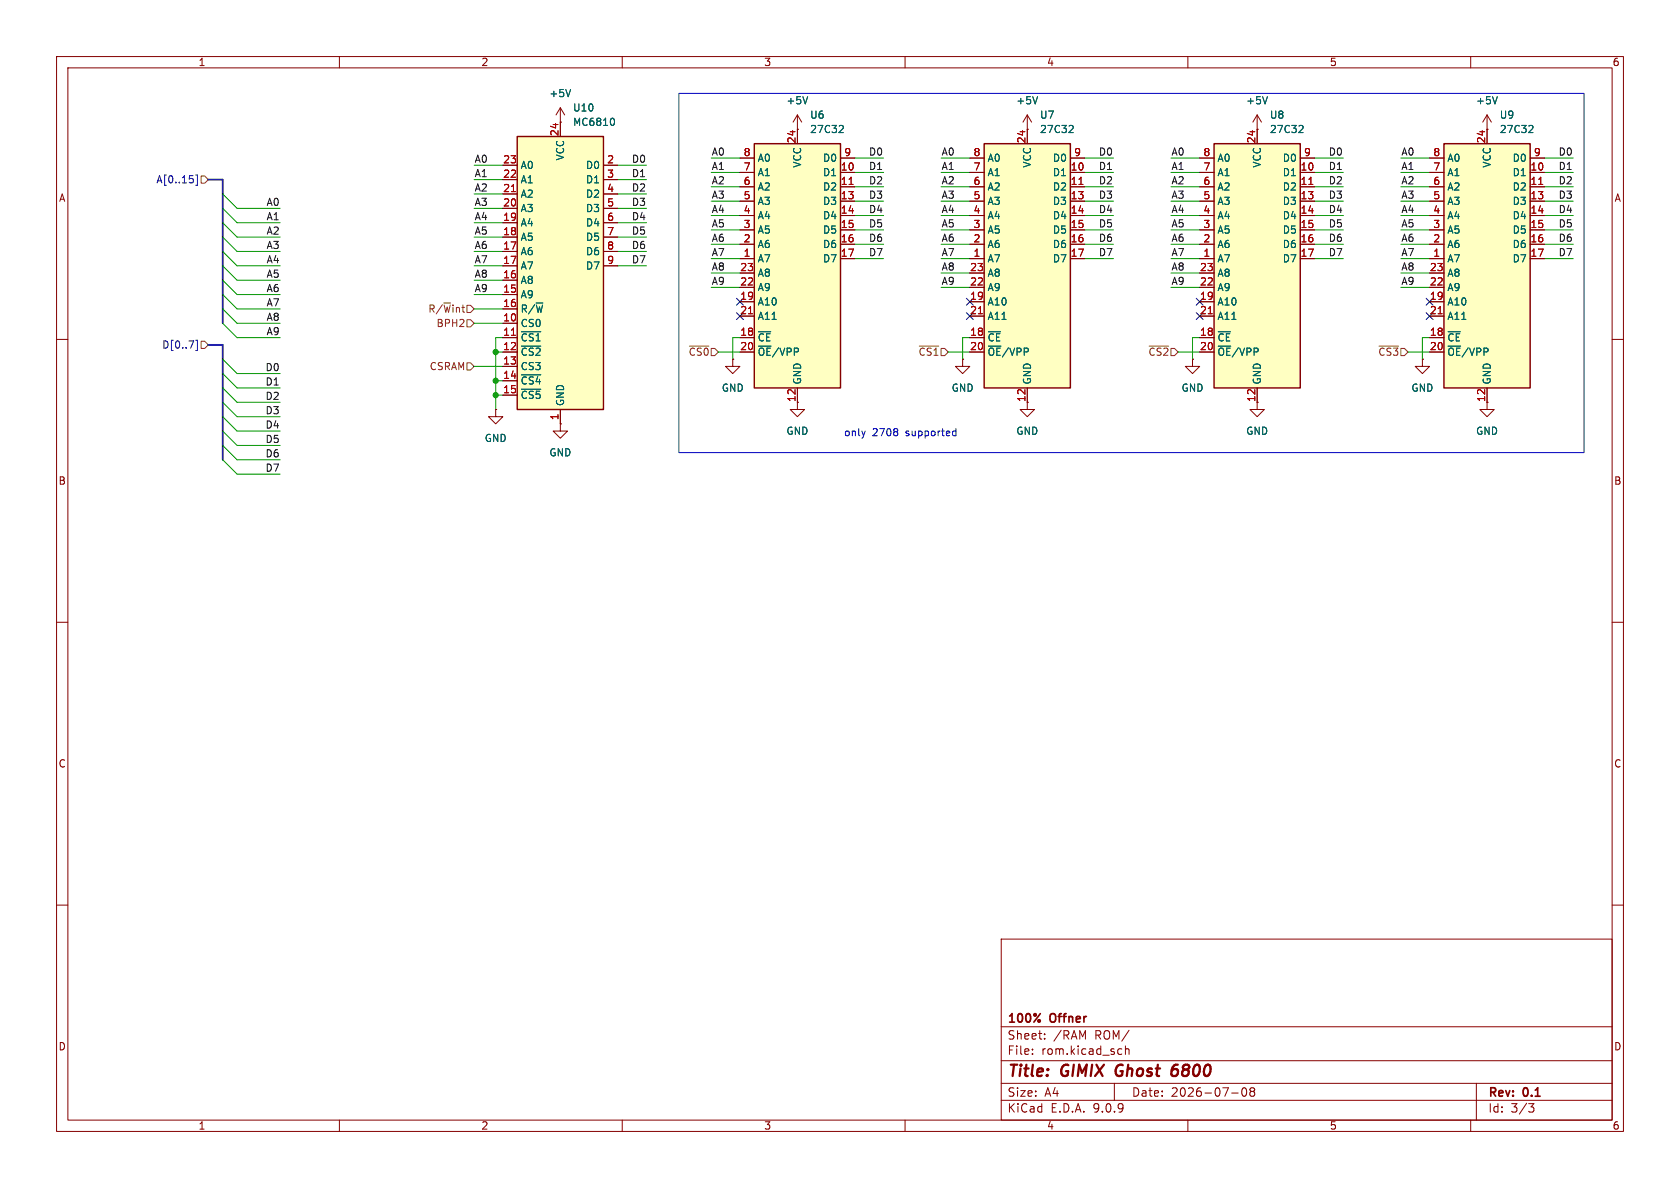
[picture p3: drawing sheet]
<svg xmlns="http://www.w3.org/2000/svg" width="297mm" height="210mm" viewBox="0 0 297 210" stroke-linecap="round" stroke-linejoin="round" font-family="sans-serif">
<g fill="none" stroke="#840000" stroke-width=".18">
<path d="M10 10h277v190h-277zM12 12h273v186h-273zM60 10v2M110 10v2M160 10v2M210 10v2M260 10v2M10 60h2M87.6 72.4v1.3h1.3l-1.3 1.2-1.2-1.2h1.2M87.6 72.4h.1M99.1 74.9v1.3h1.2l-1.2 1.3-1.3-1.3h1.3M99.1 74.9h.1"/>
<path d="M141 71.1v1.3h1.2l-1.2 1.3-1.3-1.3h1.3M251.5 63.5v1.3h1.2l-1.2 1.2-1.3-1.2h1.3M251.5 63.5h.1M285 60h2M10 110h2M285 110h2M10 160h2M177 166h108v32h-108zM285 160h2M60 198v2M110 198v2M160 198v2"/>
<path d="M177 194.5h108M177 191.5h108M177 187.5h108M177 181.5h108M182.5 186.3v.1M182.5 185.5v.1M184.7 183.6v.1M184.7 182.8v.1M197 191.5v3M197.9 185.4l.4 .1M198.3 186.3l-.4 .1M199 185.5l.2-.1 .3 .1 .1 .9"/>
<path d="M199 184.9v1.5M210 198v2M217.7 193.2h1.2M219.7 192.4l.2-.1a.81 .81 0 0 1 .6 .6 .81 .81 0 0 1-.3 .8l-.2 .1a.81 .81 0 0 1-.3-1.4zM221.2 192.9l-.2-.2 .2-.4 .5 .1 .1 .2-.3 .3M221.2 192.9l-.2 .3v.5l.2 .1 .5-.1 .1-.2-.1-.4-.2-.2M221.2 192.9h.3M260 198v2M261 191.5v6.5M270.2 195.1h1l-.5 .6 .4 .1 .1 .5-.3 .3h-.4"/>
</g>
<path d="M197.5 188.5a1.27 1.27 0 0 0 0 1.6M207.3 189.1l.3-.1 .5 .1M208.1 190a.66 .66 0 0 1-.9 .1M208.2 188.2a.81 .81 0 0 0-.9 .5" fill="none" stroke="#840000" stroke-width=".4"/>
<path d="M133.3 25.4h15.3v43.2h-15.3z" fill="#ffffc2"/>
<path d="M133.3 25.4h15.3v43.2h-15.3z" fill="none" stroke="#840000" stroke-width=".25"/>
<g fill="none" stroke="#840000" stroke-width=".18">
<path d="M130.8 27.9h2.5M130.8 30.5h2.5M130.8 33h2.5M130.8 35.6h2.5M130.8 38.1h2.5M141 22.9v2.5M148.6 27.9h2.5M148.6 30.5h2.5M148.6 33h2.5M148.6 35.6h2.5M148.6 38.1h2.5M130.8 40.6h2.5"/>
<path d="M130.8 43.2h2.5M130.8 45.7h2.5M130.8 48.3h2.5M130.8 50.8h2.5M130.8 53.3h2.5M130.8 55.9h2.5M130.8 59.7h2.5M148.6 40.6h2.5M148.6 43.2h2.5M148.6 45.7h2.5M129.5 63.5v1.3h1.3l-1.3 1.2-1.2-1.2h1.2M129.5 63.5h.1"/>
<path d="M130.8 62.2h2.5M141 68.6v2.5"/>
</g>
<path d="M150.1 32.6h.7M132.3 55.5h.7" fill="none" stroke="#a90000" stroke-width=".18"/>
<path d="M148.8 22.2l.3 .2-.1 .3-.7 .7h.8" fill="none" stroke="#006464" stroke-width=".18"/>
<path d="M91.4 24.1h15.3v48.3h-15.3z" fill="#ffffc2"/>
<path d="M91.4 24.1h15.3v48.3h-15.3z" fill="none" stroke="#840000" stroke-width=".25"/>
<g fill="none" stroke="#840000" stroke-width=".18">
<path d="M88.9 29.2h2.5M88.9 31.8h2.5M88.9 34.3h2.5M88.9 36.8h2.5M88.9 39.4h2.5M99.1 21.6v2.5M106.7 29.2h2.5M106.7 31.8h2.5M106.7 34.3h2.5M106.7 36.8h2.5M106.7 39.4h2.5M181.6 22.9h.1"/>
<path d="M181.6 20.3l-.8 1.3M181.6 20.3l.8 1.3M181.6 20.3v2.6M222.2 22.9h.1M222.2 20.3l-.7 1.3M222.2 20.3l.8 1.3M222.2 20.3v2.6M88.9 41.9h2.5M88.9 44.5h2.5M88.9 47h2.5M88.9 49.5h2.5M88.9 52.1h2.5"/>
<path d="M88.9 54.6h2.5M88.9 57.2h2.5M88.9 59.7h2.5M106.7 41.9h2.5M106.7 44.5h2.5M106.7 47h2.5M88.9 62.2h2.5M88.9 64.8h2.5M88.9 67.3h2.5M88.9 69.9h2.5M99.1 72.4v2.5M170.2 63.5v1.3h1.2l-1.2 1.2-1.3-1.2h1.3"/>
<path d="M170.2 63.5h.1M262.9 71.1v1.3h1.3l-1.3 1.3-1.3-1.3h1.3"/>
</g>
<path d="M90.4 33.9h.7M90.4 59.3h.7" fill="none" stroke="#a90000" stroke-width=".18"/>
<path d="M183.4 17.1l-.4 1.3M224.1 17.1l-.5 1.3M108.3 20.9a.79 .79 0 0 1 0 1.3M92.2 58.6h3.4M92.2 61.2h3.4M92.2 66.3h3.4M92.2 68.8h3.4" fill="none" stroke="#006464" stroke-width=".18"/>
<path d="M255.3 25.4h15.2v43.2h-15.2z" fill="#ffffc2"/>
<path d="M255.3 25.4h15.2v43.2h-15.2z" fill="none" stroke="#840000" stroke-width=".25"/>
<g fill="none" stroke="#840000" stroke-width=".18">
<path d="M99.1 19.1l-.8 1.2M99.1 19.1l.7 1.2M99.1 19.1v2.5M99.1 21.6h.1M252.7 27.9h2.6M252.7 30.5h2.6M252.7 33h2.6M252.7 35.6h2.6M252.7 38.1h2.6M262.9 22.9v2.5M270.5 27.9h2.5M270.5 30.5h2.5"/>
<path d="M270.5 33h2.5M270.5 35.6h2.5M270.5 38.1h2.5M252.7 40.6h2.6M252.7 43.2h2.6M252.7 45.7h2.6M252.7 48.3h2.6M252.7 50.8h2.6M252.7 53.3h2.6M252.7 55.9h2.6M252.7 59.7h2.6M270.5 40.6h2.5"/>
<path d="M270.5 43.2h2.5M270.5 45.7h2.5M210.8 63.5v1.3h1.3l-1.3 1.2-1.3-1.2h1.3M210.8 63.5h.1M252.7 62.2h2.6M262.9 68.6v2.5"/>
</g>
<path d="M272 32.6h.7M254.2 55.5h.8" fill="none" stroke="#a90000" stroke-width=".18"/>
<path d="M100.9 15.8l-.4 1.3M270.8 22.2l.2 .2v.3l-.8 .7h.8" fill="none" stroke="#006464" stroke-width=".18"/>
<path d="M214.6 25.4h15.3v43.2h-15.3z" fill="#ffffc2"/>
<path d="M214.6 25.4h15.3v43.2h-15.3z" fill="none" stroke="#840000" stroke-width=".25"/>
<g fill="none" stroke="#840000" stroke-width=".18">
<path d="M141 22.9h.1M141 20.3l-.8 1.3M141 20.3l.7 1.3M141 20.3v2.6M212.1 27.9h2.5M212.1 30.5h2.5M212.1 33h2.5M212.1 35.6h2.5M212.1 38.1h2.5M222.2 22.9v2.5M229.9 27.9h2.5M229.9 30.5h2.5"/>
<path d="M229.9 33h2.5M229.9 35.6h2.5M229.9 38.1h2.5M262.9 22.9h.1M262.9 20.3l-.8 1.3M262.9 20.3l.8 1.3M262.9 20.3v2.6M212.1 40.6h2.5M212.1 43.2h2.5M212.1 45.7h2.5M212.1 48.3h2.5M212.1 50.8h2.5"/>
<path d="M212.1 53.3h2.5M212.1 55.9h2.5M212.1 59.7h2.5M229.9 40.6h2.5M229.9 43.2h2.5M229.9 45.7h2.5M181.6 71.1v1.3h1.3l-1.3 1.3-1.3-1.3h1.3M212.1 62.2h2.5M222.2 68.6v3.8h1.3l-1.3 1.3-1.2-1.3h1.2"/>
</g>
<path d="M231.4 32.6h.7M213.6 55.5h.7" fill="none" stroke="#a90000" stroke-width=".18"/>
<path d="M142.8 17.1l-.4 1.3M264.7 17.1l-.4 1.3M230.1 22.2l.3 .2-.1 .3-.7 .7h.8" fill="none" stroke="#006464" stroke-width=".18"/>
<path d="M174 25.4h15.2v43.2h-15.2z" fill="#ffffc2"/>
<path d="M174 25.4h15.2v43.2h-15.2z" fill="none" stroke="#840000" stroke-width=".25"/>
<g fill="none" stroke="#840000" stroke-width=".18">
<path d="M88.9 29.2h2.5M88.9 31.8h2.5M88.9 34.3h2.5M88.9 36.8h2.5M88.9 39.4h2.5M99.1 21.6h.1M99.1 21.6v2.5M106.7 29.2h2.5M106.7 31.8h2.5M106.7 34.3h2.5M106.7 36.8h2.5M106.7 39.4h2.5"/>
<path d="M130.8 27.9h2.5M130.8 30.5h2.5M130.8 33h2.5M130.8 35.6h2.5M130.8 38.1h2.5M141 22.9h.1M141 22.9v2.5M148.6 27.9h2.5M148.6 30.5h2.5M148.6 33h2.5M148.6 35.6h2.5M148.6 38.1h2.5"/>
<path d="M171.4 27.9h2.6M171.4 30.5h2.6M171.4 33h2.6M171.4 35.6h2.6M171.4 38.1h2.6M181.6 22.9h.1M181.6 22.9v2.5M189.2 27.9h2.6M189.2 30.5h2.6M189.2 33h2.6M189.2 35.6h2.6M189.2 38.1h2.6"/>
<path d="M212.1 27.9h2.5M212.1 30.5h2.5M212.1 33h2.5M212.1 35.6h2.5M212.1 38.1h2.5M222.2 22.9h.1M222.2 22.9v2.5M229.9 27.9h2.5M229.9 30.5h2.5M229.9 33h2.5M229.9 35.6h2.5M229.9 38.1h2.5"/>
<path d="M252.7 27.9h2.6M252.7 30.5h2.6M252.7 33h2.6M252.7 35.6h2.6M252.7 38.1h2.6M262.9 22.9h.1M262.9 22.9v2.5M270.5 27.9h2.5M270.5 30.5h2.5M270.5 33h2.5M270.5 35.6h2.5M270.5 38.1h2.5"/>
<path d="M88.9 59.7h2.5M88.9 41.9h2.5M88.9 44.5h2.5M88.9 47h2.5M88.9 49.5h2.5M88.9 52.1h2.5M88.9 54.6h2.5M88.9 57.2h2.5M106.7 41.9h2.5M106.7 44.5h2.5M106.7 47h2.5M130.8 40.6h2.5"/>
<path d="M130.8 43.2h2.5M130.8 45.7h2.5M130.8 48.3h2.5M130.8 50.8h2.5M130.8 53.3h2.5M130.8 55.9h2.5M130.8 59.7h2.5M148.6 40.6h2.5M148.6 43.2h2.5M148.6 45.7h2.5M171.4 40.6h2.6M171.4 43.2h2.6"/>
<path d="M171.4 45.7h2.6M171.4 48.3h2.6M171.4 50.8h2.6M171.4 53.3h2.6M171.4 55.9h2.6M171.4 59.7h2.6M189.2 40.6h2.6M189.2 43.2h2.6M189.2 45.7h2.6M212.1 40.6h2.5M212.1 43.2h2.5M212.1 45.7h2.5"/>
<path d="M212.1 48.3h2.5M212.1 50.8h2.5M212.1 53.3h2.5M212.1 55.9h2.5M212.1 59.7h2.5M229.9 40.6h2.5M229.9 43.2h2.5M229.9 45.7h2.5M252.7 40.6h2.6M252.7 43.2h2.6M252.7 45.7h2.6M252.7 48.3h2.6"/>
<path d="M252.7 50.8h2.6M252.7 53.3h2.6M252.7 55.9h2.6M252.7 59.7h2.6M270.5 40.6h2.5M270.5 43.2h2.5M270.5 45.7h2.5M87.6 72.4h.1M88.9 62.2h2.5M88.9 64.8h2.5M88.9 67.3h2.5M88.9 69.9h2.5"/>
<path d="M99.1 74.9h.1M99.1 72.4v2.5M129.5 63.5h.1M130.8 62.2h2.5M141 68.6v2.5M170.2 63.5h.1M171.4 62.2h2.6M181.6 68.6v2.5M210.8 63.5h.1M212.1 62.2h2.5M222.2 68.6v2.5M251.5 63.5h.1"/>
<path d="M252.7 62.2h2.6M262.9 68.6v2.5"/>
</g>
<path d="M90.4 33.9h.7M150.1 32.6h.7M190.7 32.6h.8M231.4 32.6h.7M272 32.6h.7M90.4 59.3h.7M132.3 55.5h.7M173 55.5h.7M213.6 55.5h.7M254.2 55.5h.8" fill="none" stroke="#a90000" stroke-width=".18"/>
<g fill="none" stroke="#006464" stroke-width=".18">
<path d="M100.9 15.8l-.4 1.3M142.8 17.1l-.4 1.3M183.4 17.1l-.4 1.3M224.1 17.1l-.5 1.3M264.7 17.1l-.4 1.3M108.3 20.9a.79 .79 0 0 1 0 1.3M148.8 22.2l.3 .2-.1 .3-.7 .7h.8M189.5 22.2l.2 .2v.3l-.8 .7h.8M230.1 22.2l.3 .2-.1 .3-.7 .7h.8M270.8 22.2l.2 .2v.3l-.8 .7h.8M92.2 58.6h3.4M92.2 61.2h3.4"/>
<path d="M92.2 66.3h3.4M92.2 68.8h3.4"/>
</g>
<path d="M35.6 31.1h.6l.6 .7-.6 .6h-.6zM82.5 56.5h.7l.6 .7-.6 .6h-.7zM82.5 54h.7l.6 .6-.6 .6h-.7zM35.6 60.3h.6l.6 .7-.6 .6h-.6zM82.5 64.1h.7l.6 .7-.6 .6h-.7zM121.9 61.2h3.4M162.5 61.2h3.5M203.2 61.2h3.4M243.8 61.2h3.4" fill="none" stroke="#725600" stroke-width=".18"/>
<g fill="none" stroke="#000084" stroke-width=".18">
<path d="M34.1 31.7v.5M34.6 30.9h.3v1.9h-.3M130.2 52.7l1.2 1.2M130.2 55.3l1.2 1.2M131.4 52.7l-1.2 1.2M131.4 55.3l-1.2 1.2M170.8 52.7l1.3 1.2M170.8 55.3l1.3 1.2M172.1 52.7l-1.3 1.2M172.1 55.3l-1.3 1.2M211.5 55.3l1.2 1.2M211.5 52.7l1.2 1.2"/>
<path d="M212.7 55.3l-1.2 1.2M212.7 52.7l-1.2 1.2M252.1 55.3l1.2 1.2M252.1 52.7l1.2 1.2M253.3 55.3l-1.2 1.2M253.3 52.7l-1.2 1.2M34.6 60.1h.3v1.9h-.3"/>
</g>
<path d="M36.8 31.8h2.6v25.4M36.8 61h2.6v20.3" fill="none" stroke="#000084" stroke-width=".3"/>
<g fill="none" stroke="#009600" stroke-width=".18">
<path d="M39.4 34.3l2.5 2.5h7.6M39.4 36.8l2.5 2.6h7.6M39.4 39.4l2.5 2.5h7.6M83.8 36.8h5.1M83.8 39.4h5.1M83.8 31.8h5.1M83.8 34.3h5.1M83.8 29.2h5.1M109.2 36.8h5.1M109.2 39.4h5.1M109.2 31.8h5.1M109.2 34.3h5.1"/>
<path d="M109.2 29.2h5.1M125.7 38.1h5.1M125.7 35.6h5.1M125.7 30.5h5.1M125.7 27.9h5.1M125.7 33h5.1M151.1 38.1h5.1M151.1 35.6h5.1M151.1 30.5h5.1M151.1 27.9h5.1M151.1 33h5.1M166.4 38.1h5"/>
<path d="M166.4 35.6h5M166.4 30.5h5M166.4 27.9h5M166.4 33h5M191.8 38.1h5M191.8 35.6h5M191.8 30.5h5M191.8 27.9h5M191.8 33h5M207 38.1h5.1M207 35.6h5.1M207 30.5h5.1"/>
<path d="M207 27.9h5.1M207 33h5.1M232.4 38.1h5.1M232.4 35.6h5.1M232.4 30.5h5.1M232.4 27.9h5.1M232.4 33h5.1M247.6 38.1h5.1M247.6 35.6h5.1M247.6 30.5h5.1M247.6 27.9h5.1M247.6 33h5.1"/>
<path d="M273 38.1h5.1M273 35.6h5.1M273 30.5h5.1M273 27.9h5.1M273 33h5.1M39.4 49.5l2.5 2.6h7.6M39.4 44.5l2.5 2.5h7.6M39.4 47l2.5 2.5h7.6M39.4 57.2l2.5 2.5h7.6M39.4 52.1l2.5 2.5h7.6M39.4 41.9l2.5 2.6h7.6M39.4 54.6l2.5 2.6h7.6"/>
<path d="M83.8 52.1h5.1M83.8 47h5.1M83.8 49.5h5.1M83.8 54.6h5.1M83.8 41.9h5.1M83.8 44.5h5.1M83.8 57.2h5.1M88.9 59.7h-1.3v12.7M109.2 47h5.1M109.2 41.9h5.1M109.2 44.5h5.1M125.7 40.6h5.1"/>
<path d="M125.7 45.7h5.1M125.7 43.2h5.1M125.7 48.3h5.1M125.7 50.8h5.1M130.8 59.7h-1.3v3.8M151.1 40.6h5.1M151.1 45.7h5.1M151.1 43.2h5.1M166.4 40.6h5M166.4 45.7h5M166.4 43.2h5M166.4 48.3h5"/>
<path d="M166.4 50.8h5M171.4 59.7h-1.2v3.8M191.8 40.6h5M191.8 45.7h5M191.8 43.2h5M207 40.6h5.1M207 45.7h5.1M207 43.2h5.1M207 48.3h5.1M207 50.8h5.1M212.1 59.7h-1.3v3.8M232.4 40.6h5.1"/>
<path d="M232.4 45.7h5.1M232.4 43.2h5.1M247.6 40.6h5.1M247.6 45.7h5.1M247.6 43.2h5.1M247.6 48.3h5.1M247.6 50.8h5.1M252.7 59.7h-1.2v3.8M273 40.6h5.1M273 45.7h5.1M273 43.2h5.1M39.4 73.7l2.5 2.5h7.6"/>
<path d="M39.4 76.2l2.5 2.5h7.6M39.4 78.7l2.5 2.6h7.6M39.4 71.1l2.5 2.6h7.6M39.4 68.6l2.5 2.5h7.6M39.4 63.5l2.5 2.5h7.6M39.4 66l2.5 2.6h7.6M83.8 64.8h5.1M87.6 62.2h1.3M87.6 69.9h1.3M87.6 67.3h1.3M127 62.2h3.8M167.6 62.2h3.8"/>
<path d="M208.3 62.2h3.8M248.9 62.2h3.8M39.4 81.3l2.5 2.5h7.6"/>
</g>
<path d="M120 16.5h160v63.5h-160zM153 76.2l-.3 .8M158.7 75.9v.3M158.7 76.4v.5M168.5 77h.5M168.5 76.3h.5M169 75.8v1.2" fill="none" stroke="#0000c2" stroke-width=".18"/>
<g fill="#009600" stroke="#009600" stroke-width=".18">
<circle cx="87.6" cy="67.3" r=".46"/>
<circle cx="87.6" cy="69.9" r=".46"/>
<circle cx="87.6" cy="62.2" r=".46"/>
</g>
<g font-size="2.8" fill="#840000">
<text x="178" y="190.9">Title:</text>
<text x="187.7" y="190.9">GIMIX</text>
<text x="198.1" y="190.9">Ghost</text>
<text x="208.8" y="190.9">6800</text>
</g>
<g font-size="2.1" fill="#840000">
<text x="178" y="184">Sheet:</text>
<text x="178" y="181.2">100%</text>
<text x="185.7" y="181.2">Offner</text>
<text x="186.2" y="184">/RAM</text>
<text x="193.6" y="184">ROM/</text>
<text x="178" y="186.7">File:</text>
<text x="184.1" y="186.7">rom.kicad_sch</text>
<text x="178" y="196.9">KiCad</text>
<text x="178" y="194.1">Size:</text>
<text x="184.7" y="194.1">A4</text>
<text x="185.7" y="196.9">E.D.A.</text>
<text x="193.3" y="196.9">9.0.9</text>
<text x="200" y="194.1">Date:</text>
<text x="207" y="194.1">2026-07-08</text>
<text x="263" y="194.3">Rev:</text>
<text x="263" y="196.9">Id:</text>
<text x="267.1" y="196.9">3/3</text>
<text x="269.4" y="194.3">0.1</text>
</g>
<g font-size="1.8" fill="#840000">
<text x="35" y="11.9">1</text>
<text x="85" y="11.9">2</text>
<text x="135" y="11.9">3</text>
<text x="185" y="11.9">4</text>
<text x="235" y="11.9">5</text>
<text x="285" y="11.9">6</text>
<text x="10.3" y="35.9">A</text>
<text x="285.3" y="35.9">A</text>
<text x="140.7" y="71.2" transform="rotate(-90 140.7 71.2)">12</text>
<text x="222" y="71.2" transform="rotate(-90 222 71.2)">12</text>
<text x="10.3" y="85.9">B</text>
<text x="285.3" y="85.9">B</text>
<text x="10.3" y="135.9">C</text>
<text x="285.3" y="135.9">C</text>
<text x="10.3" y="185.9">D</text>
<text x="285.3" y="185.9">D</text>
<text x="35" y="199.9">1</text>
<text x="85" y="199.9">2</text>
<text x="135" y="199.9">3</text>
<text x="185" y="199.9">4</text>
<text x="235" y="199.9">5</text>
<text x="285" y="199.9">6</text>
</g>
<g font-size="1.8" fill="#006464">
<text x="97" y="17.4">+5V</text>
<text x="101.2" y="19.9">U10</text>
<text x="101.2" y="22.5">MC6810</text>
<text x="138.9" y="18.6">+5V</text>
<text x="143.1" y="21.2">U6</text>
<text x="143.1" y="23.7">27C32</text>
<text x="179.6" y="18.6">+5V</text>
<text x="183.8" y="21.2">U7</text>
<text x="183.8" y="23.7">27C32</text>
<text x="220.2" y="18.6">+5V</text>
<text x="224.4" y="21.2">U8</text>
<text x="224.4" y="23.7">27C32</text>
<text x="260.9" y="18.6">+5V</text>
<text x="265" y="21.2">U9</text>
<text x="265" y="23.7">27C32</text>
<text x="99.9" y="28.5" transform="rotate(-90 99.9 28.5)">VCC</text>
<text x="133.9" y="28.8">A0</text>
<text x="141.8" y="29.7" transform="rotate(-90 141.8 29.7)">VCC</text>
<text x="145.4" y="28.8">D0</text>
<text x="174.5" y="28.8">A0</text>
<text x="182.5" y="29.7" transform="rotate(-90 182.5 29.7)">VCC</text>
<text x="186" y="28.8">D0</text>
<text x="215.1" y="28.8">A0</text>
<text x="223.1" y="29.7" transform="rotate(-90 223.1 29.7)">VCC</text>
<text x="226.7" y="28.8">D0</text>
<text x="255.8" y="28.8">A0</text>
<text x="263.8" y="29.7" transform="rotate(-90 263.8 29.7)">VCC</text>
<text x="267.3" y="28.8">D0</text>
<text x="91.9" y="30.1">A0</text>
<text x="91.9" y="32.6">A1</text>
<text x="91.9" y="35.2">A2</text>
<text x="103.5" y="30.1">D0</text>
<text x="103.5" y="32.6">D1</text>
<text x="103.5" y="35.2">D2</text>
<text x="133.9" y="31.3">A1</text>
<text x="133.9" y="33.9">A2</text>
<text x="145.4" y="31.3">D1</text>
<text x="145.4" y="33.9">D2</text>
<text x="174.5" y="31.3">A1</text>
<text x="174.5" y="33.9">A2</text>
<text x="186" y="31.3">D1</text>
<text x="186" y="33.9">D2</text>
<text x="215.1" y="31.3">A1</text>
<text x="215.1" y="33.9">A2</text>
<text x="226.7" y="31.3">D1</text>
<text x="226.7" y="33.9">D2</text>
<text x="255.8" y="31.3">A1</text>
<text x="255.8" y="33.9">A2</text>
<text x="267.3" y="31.3">D1</text>
<text x="267.3" y="33.9">D2</text>
<text x="91.9" y="37.7">A3</text>
<text x="91.9" y="40.2">A4</text>
<text x="103.5" y="37.7">D3</text>
<text x="103.5" y="40.2">D4</text>
<text x="133.9" y="36.4">A3</text>
<text x="133.9" y="39">A4</text>
<text x="133.9" y="41.5">A5</text>
<text x="145.4" y="36.4">D3</text>
<text x="145.4" y="39">D4</text>
<text x="145.4" y="41.5">D5</text>
<text x="174.5" y="36.4">A3</text>
<text x="174.5" y="39">A4</text>
<text x="174.5" y="41.5">A5</text>
<text x="186" y="36.4">D3</text>
<text x="186" y="39">D4</text>
<text x="186" y="41.5">D5</text>
<text x="215.1" y="36.4">A3</text>
<text x="215.1" y="39">A4</text>
<text x="215.1" y="41.5">A5</text>
<text x="226.7" y="36.4">D3</text>
<text x="226.7" y="39">D4</text>
<text x="226.7" y="41.5">D5</text>
<text x="255.8" y="36.4">A3</text>
<text x="255.8" y="39">A4</text>
<text x="255.8" y="41.5">A5</text>
<text x="267.3" y="36.4">D3</text>
<text x="267.3" y="39">D4</text>
<text x="267.3" y="41.5">D5</text>
<text x="91.9" y="42.8">A5</text>
<text x="91.9" y="45.3">A6</text>
<text x="91.9" y="47.9">A7</text>
<text x="103.5" y="42.8">D5</text>
<text x="103.5" y="45.3">D6</text>
<text x="103.5" y="47.9">D7</text>
<text x="133.9" y="44">A6</text>
<text x="133.9" y="46.6">A7</text>
<text x="145.4" y="44">D6</text>
<text x="145.4" y="46.6">D7</text>
<text x="174.5" y="44">A6</text>
<text x="174.5" y="46.6">A7</text>
<text x="186" y="44">D6</text>
<text x="186" y="46.6">D7</text>
<text x="215.1" y="44">A6</text>
<text x="215.1" y="46.6">A7</text>
<text x="226.7" y="44">D6</text>
<text x="226.7" y="46.6">D7</text>
<text x="255.8" y="44">A6</text>
<text x="255.8" y="46.6">A7</text>
<text x="267.3" y="44">D6</text>
<text x="267.3" y="46.6">D7</text>
<text x="91.9" y="50.4">A8</text>
<text x="91.9" y="52.9">A9</text>
<text x="133.9" y="49.1">A8</text>
<text x="133.9" y="51.7">A9</text>
<text x="174.5" y="49.1">A8</text>
<text x="174.5" y="51.7">A9</text>
<text x="215.1" y="49.1">A8</text>
<text x="215.1" y="51.7">A9</text>
<text x="255.8" y="49.1">A8</text>
<text x="255.8" y="51.7">A9</text>
<text x="91.9" y="55.5">R/~{W}</text>
<text x="91.9" y="58">CS0</text>
<text x="133.9" y="54.2">A10</text>
<text x="133.9" y="56.7">A11</text>
<text x="174.5" y="54.2">A10</text>
<text x="174.5" y="56.7">A11</text>
<text x="215.1" y="54.2">A10</text>
<text x="215.1" y="56.7">A11</text>
<text x="255.8" y="54.2">A10</text>
<text x="255.8" y="56.7">A11</text>
<text x="91.9" y="60.6">~{CS1}</text>
<text x="91.9" y="63.1">~{CS2}</text>
<text x="91.9" y="65.6">CS3</text>
<text x="133.9" y="60.6">~{CE}</text>
<text x="133.9" y="63.1">~{OE}/VPP</text>
<text x="174.5" y="60.6">~{CE}</text>
<text x="174.5" y="63.1">~{OE}/VPP</text>
<text x="215.1" y="60.6">~{CE}</text>
<text x="215.1" y="63.1">~{OE}/VPP</text>
<text x="255.8" y="60.6">~{CE}</text>
<text x="255.8" y="63.1">~{OE}/VPP</text>
<text x="91.9" y="68.2">~{CS4}</text>
<text x="91.9" y="70.7">~{CS5}</text>
<text x="99.9" y="71.9" transform="rotate(-90 99.9 71.9)">GND</text>
<text x="127.5" y="69.4">GND</text>
<text x="141.8" y="68.1" transform="rotate(-90 141.8 68.1)">GND</text>
<text x="168.1" y="69.4">GND</text>
<text x="182.5" y="68.1" transform="rotate(-90 182.5 68.1)">GND</text>
<text x="208.8" y="69.4">GND</text>
<text x="223.1" y="68.1" transform="rotate(-90 223.1 68.1)">GND</text>
<text x="249.4" y="69.4">GND</text>
<text x="263.8" y="68.1" transform="rotate(-90 263.8 68.1)">GND</text>
<text x="138.9" y="77.1">GND</text>
<text x="179.6" y="77.1">GND</text>
<text x="220.2" y="77.1">GND</text>
<text x="260.9" y="77.1">GND</text>
<text x="85.6" y="78.3">GND</text>
<text x="97" y="80.9">GND</text>
</g>
<g font-size="1.8" fill="#0f0f0f">
<text x="83.8" y="28.9">A0</text>
<text x="111.6" y="28.9">D0</text>
<text x="125.7" y="27.6">A0</text>
<text x="153.5" y="27.6">D0</text>
<text x="166.4" y="27.6">A0</text>
<text x="194.2" y="27.6">D0</text>
<text x="207" y="27.6">A0</text>
<text x="234.8" y="27.6">D0</text>
<text x="247.6" y="27.6">A0</text>
<text x="275.4" y="27.6">D0</text>
<text x="83.8" y="33.9">A2</text>
<text x="83.8" y="31.4">A1</text>
<text x="111.6" y="31.4">D1</text>
<text x="111.6" y="33.9">D2</text>
<text x="125.7" y="35.2">A3</text>
<text x="125.7" y="32.7">A2</text>
<text x="125.7" y="30.1">A1</text>
<text x="153.5" y="32.7">D2</text>
<text x="153.5" y="30.1">D1</text>
<text x="153.5" y="35.2">D3</text>
<text x="166.4" y="30.1">A1</text>
<text x="166.4" y="32.7">A2</text>
<text x="166.4" y="35.2">A3</text>
<text x="194.2" y="35.2">D3</text>
<text x="194.2" y="32.7">D2</text>
<text x="194.2" y="30.1">D1</text>
<text x="207" y="30.1">A1</text>
<text x="207" y="32.7">A2</text>
<text x="207" y="35.2">A3</text>
<text x="234.8" y="35.2">D3</text>
<text x="234.8" y="32.7">D2</text>
<text x="234.8" y="30.1">D1</text>
<text x="247.6" y="32.7">A2</text>
<text x="247.6" y="30.1">A1</text>
<text x="247.6" y="35.2">A3</text>
<text x="275.4" y="32.7">D2</text>
<text x="275.4" y="30.1">D1</text>
<text x="275.4" y="35.2">D3</text>
<text x="47" y="39">A1</text>
<text x="47" y="36.5">A0</text>
<text x="47" y="41.6">A2</text>
<text x="83.8" y="36.5">A3</text>
<text x="83.8" y="41.6">A5</text>
<text x="83.8" y="39">A4</text>
<text x="111.6" y="39">D4</text>
<text x="111.6" y="41.6">D5</text>
<text x="111.6" y="36.5">D3</text>
<text x="125.7" y="37.8">A4</text>
<text x="125.7" y="40.3">A5</text>
<text x="153.5" y="37.8">D4</text>
<text x="153.5" y="40.3">D5</text>
<text x="166.4" y="40.3">A5</text>
<text x="166.4" y="37.8">A4</text>
<text x="194.2" y="37.8">D4</text>
<text x="194.2" y="40.3">D5</text>
<text x="207" y="37.8">A4</text>
<text x="207" y="40.3">A5</text>
<text x="234.8" y="40.3">D5</text>
<text x="234.8" y="37.8">D4</text>
<text x="247.6" y="40.3">A5</text>
<text x="247.6" y="37.8">A4</text>
<text x="275.4" y="37.8">D4</text>
<text x="275.4" y="40.3">D5</text>
<text x="47" y="46.6">A4</text>
<text x="47" y="44.1">A3</text>
<text x="83.8" y="44.1">A6</text>
<text x="83.8" y="46.6">A7</text>
<text x="111.6" y="46.6">D7</text>
<text x="111.6" y="44.1">D6</text>
<text x="125.7" y="47.9">A8</text>
<text x="125.7" y="42.8">A6</text>
<text x="125.7" y="45.4">A7</text>
<text x="153.5" y="45.4">D7</text>
<text x="153.5" y="42.8">D6</text>
<text x="166.4" y="42.8">A6</text>
<text x="166.4" y="47.9">A8</text>
<text x="166.4" y="45.4">A7</text>
<text x="194.2" y="45.4">D7</text>
<text x="194.2" y="42.8">D6</text>
<text x="207" y="42.8">A6</text>
<text x="207" y="45.4">A7</text>
<text x="207" y="47.9">A8</text>
<text x="234.8" y="45.4">D7</text>
<text x="234.8" y="42.8">D6</text>
<text x="247.6" y="42.8">A6</text>
<text x="247.6" y="47.9">A8</text>
<text x="247.6" y="45.4">A7</text>
<text x="275.4" y="45.4">D7</text>
<text x="275.4" y="42.8">D6</text>
<text x="47" y="51.7">A6</text>
<text x="47" y="49.2">A5</text>
<text x="83.8" y="51.7">A9</text>
<text x="83.8" y="49.2">A8</text>
<text x="125.7" y="50.5">A9</text>
<text x="166.4" y="50.5">A9</text>
<text x="207" y="50.5">A9</text>
<text x="247.6" y="50.5">A9</text>
<text x="47" y="59.3">A9</text>
<text x="47" y="56.8">A8</text>
<text x="47" y="54.3">A7</text>
<text x="46.8" y="65.7">D0</text>
<text x="46.8" y="70.8">D2</text>
<text x="46.8" y="68.2">D1</text>
<text x="46.8" y="75.9">D4</text>
<text x="46.8" y="73.3">D3</text>
<text x="46.8" y="83.5">D7</text>
<text x="46.8" y="80.9">D6</text>
<text x="46.8" y="78.4">D5</text>
</g>
<g font-size="1.8" fill="#a90000">
<text x="88.9" y="29">23</text>
<text x="98.8" y="24.2" transform="rotate(-90 98.8 24.2)">24</text>
<text x="107.2" y="29">2</text>
<text x="131.4" y="27.7">8</text>
<text x="140.7" y="25.4" transform="rotate(-90 140.7 25.4)">24</text>
<text x="149.2" y="27.7">9</text>
<text x="172" y="27.7">8</text>
<text x="181.4" y="25.4" transform="rotate(-90 181.4 25.4)">24</text>
<text x="189.8" y="27.7">9</text>
<text x="212.7" y="27.7">8</text>
<text x="222" y="25.4" transform="rotate(-90 222 25.4)">24</text>
<text x="230.4" y="27.7">9</text>
<text x="253.3" y="27.7">8</text>
<text x="262.6" y="25.4" transform="rotate(-90 262.6 25.4)">24</text>
<text x="271.1" y="27.7">9</text>
<text x="88.9" y="31.5">22</text>
<text x="88.9" y="34">21</text>
<text x="107.2" y="31.5">3</text>
<text x="107.2" y="34">4</text>
<text x="131.4" y="30.2">7</text>
<text x="131.4" y="32.8">6</text>
<text x="131.4" y="35.3">5</text>
<text x="148.5" y="30.2">10</text>
<text x="148.5" y="32.8">11</text>
<text x="148.5" y="35.3">13</text>
<text x="172" y="30.2">7</text>
<text x="172" y="32.8">6</text>
<text x="172" y="35.3">5</text>
<text x="189.2" y="30.2">10</text>
<text x="189.2" y="32.8">11</text>
<text x="189.2" y="35.3">13</text>
<text x="212.7" y="30.2">7</text>
<text x="212.7" y="32.8">6</text>
<text x="212.7" y="35.3">5</text>
<text x="229.8" y="30.2">10</text>
<text x="229.8" y="32.8">11</text>
<text x="229.8" y="35.3">13</text>
<text x="253.3" y="30.2">7</text>
<text x="253.3" y="32.8">6</text>
<text x="253.3" y="35.3">5</text>
<text x="270.5" y="30.2">10</text>
<text x="270.5" y="32.8">11</text>
<text x="270.5" y="35.3">13</text>
<text x="88.9" y="36.6">20</text>
<text x="88.9" y="39.1">19</text>
<text x="88.9" y="41.7">18</text>
<text x="107.2" y="36.6">5</text>
<text x="107.2" y="39.1">6</text>
<text x="107.2" y="41.7">7</text>
<text x="131.4" y="37.8">4</text>
<text x="131.4" y="40.4">3</text>
<text x="148.5" y="37.8">14</text>
<text x="148.5" y="40.4">15</text>
<text x="172" y="37.8">4</text>
<text x="172" y="40.4">3</text>
<text x="189.2" y="37.8">14</text>
<text x="189.2" y="40.4">15</text>
<text x="212.7" y="37.8">4</text>
<text x="212.7" y="40.4">3</text>
<text x="229.8" y="37.8">14</text>
<text x="229.8" y="40.4">15</text>
<text x="253.3" y="37.8">4</text>
<text x="253.3" y="40.4">3</text>
<text x="270.5" y="37.8">14</text>
<text x="270.5" y="40.4">15</text>
<text x="88.9" y="44.2">17</text>
<text x="88.9" y="46.7">17</text>
<text x="107.2" y="44.2">8</text>
<text x="107.2" y="46.7">9</text>
<text x="131.4" y="42.9">2</text>
<text x="131.4" y="45.5">1</text>
<text x="148.5" y="42.9">16</text>
<text x="148.5" y="45.5">17</text>
<text x="172" y="42.9">2</text>
<text x="172" y="45.5">1</text>
<text x="189.2" y="42.9">16</text>
<text x="189.2" y="45.5">17</text>
<text x="212.7" y="42.9">2</text>
<text x="212.7" y="45.5">1</text>
<text x="229.8" y="42.9">16</text>
<text x="229.8" y="45.5">17</text>
<text x="253.3" y="42.9">2</text>
<text x="253.3" y="45.5">1</text>
<text x="270.5" y="42.9">16</text>
<text x="270.5" y="45.5">17</text>
<text x="88.9" y="49.3">16</text>
<text x="88.9" y="51.8">15</text>
<text x="130.8" y="48">23</text>
<text x="130.8" y="50.5">22</text>
<text x="130.8" y="53.1">19</text>
<text x="171.4" y="48">23</text>
<text x="171.4" y="50.5">22</text>
<text x="171.4" y="53.1">19</text>
<text x="212" y="48">23</text>
<text x="212" y="50.5">22</text>
<text x="212" y="53.1">19</text>
<text x="252.7" y="48">23</text>
<text x="252.7" y="50.5">22</text>
<text x="252.7" y="53.1">19</text>
<text x="88.9" y="54.4">16</text>
<text x="88.9" y="56.9">10</text>
<text x="88.9" y="59.4">11</text>
<text x="130.8" y="55.6">21</text>
<text x="130.8" y="59.4">18</text>
<text x="171.4" y="55.6">21</text>
<text x="171.4" y="59.4">18</text>
<text x="212" y="55.6">21</text>
<text x="212" y="59.4">18</text>
<text x="252.7" y="55.6">21</text>
<text x="252.7" y="59.4">18</text>
<text x="88.9" y="62">12</text>
<text x="88.9" y="64.5">13</text>
<text x="130.8" y="62">20</text>
<text x="171.4" y="62">20</text>
<text x="212" y="62">20</text>
<text x="252.7" y="62">20</text>
<text x="88.9" y="67.1">14</text>
<text x="88.9" y="69.6">15</text>
<text x="181.4" y="71.2" transform="rotate(-90 181.4 71.2)">12</text>
<text x="262.6" y="71.2" transform="rotate(-90 262.6 71.2)">12</text>
<text x="98.8" y="74.4" transform="rotate(-90 98.8 74.4)">1</text>
</g>
<g font-size="1.8" fill="#000084">
<text x="27.5" y="32.6">A[0..15]</text>
<text x="28.6" y="61.8">D[0..7]</text>
</g>
<g font-size="1.8" fill="#725600">
<text x="75.6" y="55.5">R/~{W}int</text>
<text x="77.1" y="58">BPH2</text>
<text x="75.9" y="65.6">CSRAM</text>
<text x="121.6" y="63.1">~{CS0}</text>
<text x="162.3" y="63.1">~{CS1}</text>
<text x="202.9" y="63.1">~{CS2}</text>
<text x="243.6" y="63.1">~{CS3}</text>
</g>
<g font-size="1.8" fill="#0000c2">
<text x="149.1" y="77.3">only</text>
<text x="154.2" y="77.3">2708</text>
<text x="160.2" y="77.3">supported</text>
</g>
</svg>
